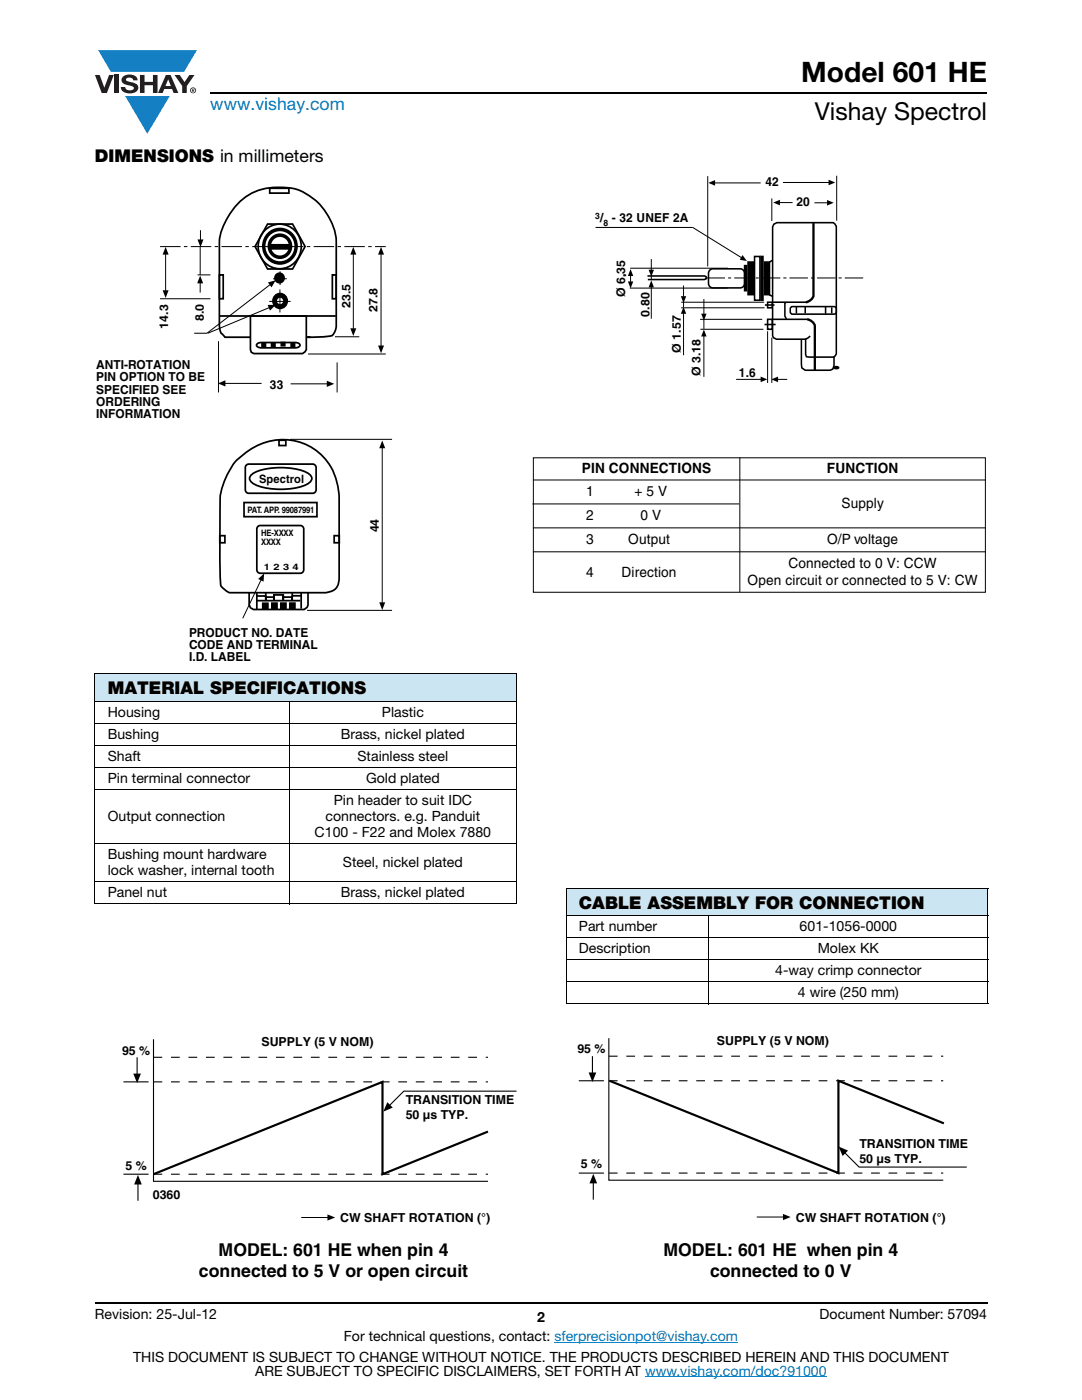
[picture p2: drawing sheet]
<svg xmlns="http://www.w3.org/2000/svg" width="216mm" height="279mm" viewBox="0 0 216 279" stroke-linecap="round" stroke-linejoin="round" font-family="sans-serif">
<g fill="#147fc3">
<path d="M19.6 10h19.7l-2.6 4.3h-1.1h-13.5z"/>
<path d="M25 19.2h8.9l-4.5 7.5z"/>
</g>
<g fill="#231f20">
<path d="M18.9 15h1l.9 2.5 1-2.5h.9l-1.4 3.6h-1z"/>
<path d="M22.9 15h.9v3.6h-.9z"/>
<path d="M24.6 15.3a2.1 2.1 0 0 1 2.8 .3l.1 .4h-.9a.79 .79 0 0 0-.7-.5 .79 .79 0 0 0-.8 .4l.3 .3 1 .2a1.08 1.08 0 0 1 1.2 1 1.08 1.08 0 0 1-1.1 1.2 1.73 1.73 0 0 1-2.4-1.2h.9a.96 .96 0 0 0 .8 .6 .96 .96 0 0 0 .9-.4 1.31 1.31 0 0 0-1.2-.6 1.03 1.03 0 0 1-1.1-.6 1.03 1.03 0 0 1 .2-1.1z"/>
<path d="M27.9 15h.9v1.3h1.7v-1.3h.9v3.6h-.9v-1.6h-1.7v1.6h-.9z"/>
<path d="M34.8 15h1.1l.9 1.4 1-1.4h1l-1.5 2.2v1.4h-.9v-1.4z"/>
<path d="M33.6 15.9l.5 1.3h-1.1zM33.1 15l-1.6 3.6h1l.3-.8h1.5l.3 .8h1l-1.6-3.6z"/>
<path d="M38.1 18a.46 .46 0 0 1 .9 0 .46 .46 0 0 1-.9 0zM37.9 18a.6 .6 0 0 0 1.2 0 .6 .6 0 0 0-1.2 0z"/>
<path d="M38.4 17.8h.2v.2h-.2zM38.3 17.7v.7h.1v-.3l.4 .3-.2-.3 .2-.2-.1-.2z"/>
</g>
<path d="M42 18.6h155M18.9 260h178.1" fill="none" stroke="#000" stroke-width=".36"/>
<path d="M110.6 267.9h36.7M128.7 274.8h36.3" fill="none" stroke="#007ec4" stroke-width=".2"/>
<path d="M19.2 35.1h177.5v97.5h-177.5z" fill="#fff"/>
<path d="M57.9 87.7h20.3M76.3 89.4v30.9M106.3 95.8h90.4M106.4 91.4h90.2v26.8h-90.2zM147.6 91.3v26.9M52.1 115.7l-3.7 7.7M106.2 100.6h41.3M106.3 105.3h90.4M106.3 110.1h90.4M61.3 121.8h16.9" fill="none" stroke="#000" stroke-width=".2"/>
<g fill="none" stroke="#000" stroke-width=".35">
<path d="M61.4 67.3l4.4-.2a1.75 1.75 0 0 0 1.3-1.7v-17.2a11.9 11.9 0 0 0-9-10.7 11.9 11.9 0 0 0-10.6 3.1 13.3 13.3 0 0 0-3.7 7.7v16.3a2.95 2.95 0 0 0 1.1 2.7h17M47.2 91.9a12.9 12.9 0 0 1 12.7-3.6 11.5 11.5 0 0 1 7.8 11.1v15.8a2.63 2.63 0 0 1-2.7 3.1h-19.1l-.8-.4a2.2 2.2 0 0 1-1.1-2.2l-.1-13.2a14.5 14.5 0 0 1 3.3-10.6zM49.1 92.8l.5-.2h12.8a.69 .69 0 0 1 .7 .7v4.4a.69 .69 0 0 1-.7 .7h-12.8a.69 .69 0 0 1-.7-.7v-4.4zM50.2 94.7a10.9 10.9 0 0 1 6.9-1.3l1.1 .1a5.6 5.6 0 0 1 3.9 1.6 1.14 1.14 0 0 1-.7 1.5 14 14 0 0 1-10.8 0 1.09 1.09 0 0 1-.4-1.9zM55.7 87.9h1.3v1h-1.3zM43.9 106.9h1v1.4h-1zM48.7 100.3h14.5v2.8h-14.5zM51.2 118.4v3.1M51.2 119.9h8.7M51.4 105.1l.5-.2h8a.69 .69 0 0 1 .7 .7v8.1a.69 .69 0 0 1-.7 .7h-8a.69 .69 0 0 1-.7-.7v-8.1zM53 118.3v.6M58.2 118.9h1.9"/>
<path d="M58.3 118.4v1.3v-.5h-1.8v.5v-1h-1.8v1.2v-.7h-1.7v.5v-.8h-1.8M60.1 118.3v3.2M61.5 118.2v2.6l-.2 .4-.6 .4h-10.1l-.6-.3-.3-.6v-2.4M66.7 106.9h1v1.4h-1zM52.4 120.4h1.1v1.1h-1.1zM54.3 120.4h1v1.1h-1zM56 120.4h1.1v1.1h-1.1zM57.8 120.4h1v1.1h-1z"/>
</g>
<path d="M52.4 120.4h1.1v1.1h-1.1zM54.3 120.4h1v1.1h-1zM56 120.4h1.1v1.1h-1.1zM57.8 120.4h1v1.1h-1z" fill="#000"/>
<g fill="#000">
<path d="M76.3 87.9l.6 1.6h-1.2z" fill-rule="evenodd"/>
<path d="M51.5 115.5l1.2-1.1-.1 1.7z" fill-rule="evenodd"/>
<path d="M75.7 120.2h1.2l-.6 1.6z" fill-rule="evenodd"/>
</g>
<path d="M50 63.1h11.1v6.7l-.2 .4-.5 .4h-9.7l-.6-.3-.1-.5z" fill="#fff"/>
<g fill="none" stroke="#000" stroke-width=".35">
<path d="M53.8 37.6h3.8v.9h-3.8zM43.8 54.9h.7v4.7h-.7zM53 45.8a4.4 4.4 0 0 1 6.4 .9 4.4 4.4 0 0 1-1.4 6.3 4.4 4.4 0 0 1-5.8-1.4 4.4 4.4 0 0 1 .8-5.8zM53.4 44.7h5l2.5 4.5-2.5 4.5h-5l-2.5-4.5zM54 48.9h3.8v.8h-3.8zM66.3 54.9h.8v4.7h-.8zM43.9 63.1h23.1M50 63.1h11.1v6.7l-.2 .4-.5 .4h-9.7l-.6-.3-.1-.5zM51.3 68.7l.8-.3h6.8a.68 .68 0 0 1 .9 .7l-.9 .3h-6.8a.68 .68 0 0 1-.8-.7zM52.3 68.5h.7v.7h-.7zM54.2 68.5h.7v.7h-.7zM56.1 68.4h.7v.6h-.7z"/>
<path d="M58.1 68.6h.7v.7h-.7z"/>
</g>
<g fill="none" stroke="#000" stroke-width=".69" stroke-linecap="butt">
<path d="M53.6 46.8a3.3 3.3 0 0 1 4.6 0 3.3 3.3 0 0 1 0 4.6 3.3 3.3 0 0 1-4.6 .1 3.4 3.4 0 0 1 0-4.7z"/>
<circle cx="55.9" cy="49.1" r="2.17"/>
</g>
<g fill="#000">
<path d="M54 48.9h3.8v.8h-3.8zM149.3 52.3h1.1v6.5h-1.1zM152.6 52.3h.9v6.5h-.9zM52.3 68.5h.7v.6h-.7zM54.2 68.5h.7v.7h-.7zM56.1 68.4h.7v.6h-.7zM58.1 68.6h.7v.7h-.7zM166.5 73.3l.4-.1 .4 .2-.4 .2-.4-.1z"/>
<circle cx="55.8" cy="55.5" r=".61"/>
</g>
<g fill="none" stroke="#000" stroke-width=".98" stroke-linecap="butt">
<circle cx="55.8" cy="55.5" r=".61"/>
<circle cx="55.9" cy="60.1" r="1.13"/>
</g>
<g fill="none" stroke="#000" stroke-width=".2">
<path d="M141.2 35.2v18M142.6 36.5h9.2M154 39.6v4.5M156.2 36.4h9.2M167 35.1v8.9M31.9 59.6h10.1M33 50.7v7.3M39.4 54.9h2.6M39.9 49.3v5.6M39.9 56.4v2M40 46v1.9M53.9 56.8l-12.6 9.7h-2.5"/>
<path d="M54.5 55.6h2.7M55.9 57.8v4.6M55.9 54.2v2.7M70.5 50.7v14.9M76 50.7v18.4M118.8 45.4h19.4l9.8 6M125.7 57.5h19.5M125.7 53.5h19.6M125.8 55v1.3M130 51.7v2.2M130 55v.8M130 57.3v6.3"/>
<path d="M136.4 57v2.2M140.5 59.7v3M155.5 40.4h2.6M162.5 40.5h2.6M43.6 68.1v10.2M44.9 76.5h7.3M53.7 60.2h4.3M53.7 61.4l-12.2 5.1M58 76.6h7.3M61.5 70.6h15.5M66.8 67.2h4.9M67.3 72.3v6"/>
<path d="M135.9 60.3h16.6M135.9 61.4h16.7M136.4 60.3v1M136.4 62.5v8.4M139.7 63.7h12.4M139.8 65.7h12.5M140.5 67.1v8.1M140.5 63.7v1.9M146.9 75.7h5M153.2 66.1v10.3M154 67.4v9M155.2 75.7h1.9"/>
</g>
<path d="M31.9 49.2h45.1" fill="none" stroke="#000" stroke-width=".2" stroke-dasharray="4.2 .7 .7 .7" stroke-linecap="butt"/>
<g fill="#000">
<path d="M141.3 36.5l1.4-.6v1.2z" fill-rule="evenodd"/>
<path d="M165.3 35.9l1.4 .5-1.4 .6z" fill-rule="evenodd"/>
<path d="M33 49.3l.6 1.5h-1.1z" fill-rule="evenodd"/>
<path d="M32.5 57.9h1.1l-.6 1.6z" fill-rule="evenodd"/>
<path d="M39.9 55l.6 1.5h-1.2z" fill-rule="evenodd"/>
<path d="M39.4 47.8h1.2l-.6 1.5z" fill-rule="evenodd"/>
<path d="M53.5 56.4l1.5-.5-.8 1.5z" fill-rule="evenodd"/>
<path d="M70.5 49.3l.6 1.5h-1.2z" fill-rule="evenodd"/>
<path d="M76 49.3l.6 1.5h-1.2z" fill-rule="evenodd"/>
<path d="M125.3 56.2h1.1l-.6 1.4z" fill-rule="evenodd"/>
<path d="M125.8 53.7l.6 1.4h-1.1z" fill-rule="evenodd"/>
<path d="M129.4 53.8h1.1l-.5 1.4z" fill-rule="evenodd"/>
<path d="M130 56l.5 1.3h-1.1z" fill-rule="evenodd"/>
<path d="M135.9 59.1h1l-.5 1.4z" fill-rule="evenodd"/>
<path d="M148.2 50.9l.8 1.2-1.4-.2z" fill-rule="evenodd"/>
<path d="M154.3 40.4l1.3-.5v1.1z" fill-rule="evenodd"/>
<path d="M165 39.9l1.4 .6-1.4 .5z" fill-rule="evenodd"/>
<path d="M43.5 76.5l1.5-.6v1.2z" fill-rule="evenodd"/>
<path d="M53.4 60.9l1.6-.1-1.1 1.2z" fill-rule="evenodd"/>
<path d="M65.2 76l1.5 .6-1.5 .6z" fill-rule="evenodd"/>
<path d="M69.9 65.5h1.2l-.6 1.6z" fill-rule="evenodd"/>
<path d="M75.4 69h1.2l-.6 1.5z" fill-rule="evenodd"/>
<path d="M136.4 61.2l.5 1.4h-1z" fill-rule="evenodd"/>
<path d="M139.9 62.6h1.1l-.5 1.4z" fill-rule="evenodd"/>
<path d="M140.5 65.8l.5 1.4h-1.1z" fill-rule="evenodd"/>
<path d="M151.8 75.2l1.3 .5-1.3 .6z" fill-rule="evenodd"/>
<path d="M153.9 75.7l1.3-.5v1.1z" fill-rule="evenodd"/>
</g>
<g fill="none" stroke="#000" stroke-width=".31">
<path d="M129.2 55.1h11.4l.3 .1v.4l-.4 .2h-11.2M141.6 53.9l.6-.3h5.5a.88 .88 0 0 1 .9 .9v2.1a.88 .88 0 0 1-.9 .9h-5.5a.88 .88 0 0 1-.8-.9v-2.1zM148.6 53h.4v5h-.4zM149.3 52.3h1.1v6.5h-1.1zM150.6 51.2h1v8.7h-1zM151.9 51.2h.3v8.7h-.3zM152.6 52.3h.9v6.5h-.9zM153.5 58.8l.6 .3M154.1 52l-.6 .3M166.9 45.2l-.6-.8h-11.3l-.6 .4-.2 .5v21.7l.1 .4 .6 .3h5.9l.9-.6M166.9 45.1v25.5l-.6 .7-5.4-.1-.1-.5v-3.2M152.6 64.8h2.2"/>
<path d="M152.6 60.9h1.9M153.2 63.7h.9v2h-.9zM153.2 60.3h.9v1.1h-.9zM154.2 60.3h6.7M154.2 63.7h6.9M156.8 60.3l-.2 .3v2.5l.3 .5M157.9 61.2h8.8a1.05 1.05 0 0 1 0 1.4h-8.8a1.05 1.05 0 0 1 0-1.4zM158.9 61.3v1.2M159.9 67.7l.1 5.7 .7 .5h5l.5-.2 .2-.8v-1.7M160.7 61.3v1.2M164.7 61.3v1.3M166 61.3v1.2"/>
<path d="M166.5 73.3l.4-.1 .4 .2-.4 .2-.4-.1z"/>
</g>
<path d="M162.3 44.5v14.5a1.77 1.77 0 0 1-1.5 1.3M161.1 63.7a1.85 1.85 0 0 1 1.5 1.4v8.9" fill="none" stroke="#000" stroke-width=".47"/>
<path d="M148.8 53v5M152.1 51.2v8.7" fill="none" stroke="#000" stroke-width=".38"/>
<path d="M141 55.5h31.2" fill="none" stroke="#000" stroke-width=".2" stroke-dasharray="3.7 .6 .6 .6" stroke-linecap="butt"/>
<path d="M18.9 134.5h84.2v5.5h-84.2z" fill="#cce5f3"/>
<path d="M18.9 134.5h84.3M18.9 140h84.3M18.9 134.6v45.7M57.7 139.9v40.5M103.1 134.6v45.7M18.9 144.4h84.3M18.9 148.8h84.3M18.9 153.2h84.3M18.9 157.6h84.3M18.9 168.4h84.3M18.9 176h84.3M18.9 180.4h84.3" fill="none" stroke="#000" stroke-width=".2"/>
<path d="M112.9 177.2h84.2v5.5h-84.2z" fill="#cce5f3"/>
<path d="M112.9 177.2h84.3M112.9 177.3v23M197.1 177.3v23M112.9 182.7h84.3M112.9 187.1h84.3M112.9 191.6h84.3M112.9 196h84.3M141.4 182.6v17.8M112.9 200.4h84.3" fill="none" stroke="#000" stroke-width=".2"/>
<g fill="#fff">
<path d="M131.1 138h50.8v38.1h-50.8z"/>
<path d="M23.4 206.5h169.8v49.1h-169.8z"/>
</g>
<path d="M24.6 215.9h5M27.4 211v3.4M30.6 207.4v28.4h66.8M103.1 217.8h-22.5l-2.9 2.8M115.5 215.7h5M118.2 210.8v3.4M121.5 207.2v28.3h66.7M24.6 234.3h5M27.5 236.3v3.3M115.5 234.1h5M118.4 236v3.4M168.6 230.1l2.8 2.8h21.5" fill="none" stroke="#000" stroke-width=".22"/>
<path d="M30.6 215.9h66.8M30.6 211h66.8M121.5 215.7h66.7M121.5 210.8h66.7M30.6 234.3h66.8M121.5 234.1h66.7" fill="none" stroke="#000" stroke-width=".22" stroke-dasharray="1.7 1.7" stroke-linecap="butt"/>
<path d="M121.6 215.7l45.7 18.4v-18.4l21 8.5M97.4 225.8l-21.1 8.5v-18.4l-45.7 18.4" fill="none" stroke="#000" stroke-width=".44"/>
<g fill="#000">
<path d="M26.6 214.3h1.5l-.7 1.9z" fill-rule="evenodd"/>
<path d="M117.5 214h1.5l-.8 1.9z" fill-rule="evenodd"/>
<path d="M27.5 234.5l.8 1.9h-1.5z" fill-rule="evenodd"/>
<path d="M77.3 220l1.1 1-1.9 .9z" fill-rule="evenodd"/>
<path d="M118.4 234.3l.7 1.9h-1.5z" fill-rule="evenodd"/>
<path d="M167.3 228.8l1.9 .8-1.1 1.1z" fill-rule="evenodd"/>
<path d="M65.3 242.4l1.6 .6-1.6 .6z" fill-rule="evenodd"/>
<path d="M156.2 242.3l1.6 .6-1.6 .6z" fill-rule="evenodd"/>
</g>
<path d="M60.1 243h5.3M151 242.9h5.3" fill="none" stroke="#000" stroke-width=".2"/>
<text font-size="5.6" x="159.9" y="16.4">Model 601 HE</text>
<text font-size="4.9" x="162.6" y="24">Vishay Spectrol</text>
<text font-size="3.5" fill="#007ec4" x="42" y="21.9">www.vishay.com</text>
<g font-size="3.5">
<text x="18.9" y="32.3">DIMENSIONS in millimeters</text>
<text x="21.5" y="138.6">MATERIAL SPECIFICATIONS</text>
<text x="115.5" y="181.3">CABLE ASSEMBLY FOR CONNECTION</text>
<text x="43.6" y="250.6">MODEL: 601 HE when pin 4</text>
<text x="132.4" y="250.6">MODEL: 601 HE when pin 4</text>
<text x="39.7" y="254.8">connected to 5 V or open circuit</text>
<text x="141.7" y="254.8">connected to 0 V</text>
</g>
<g font-size="2.8">
<text x="116.1" y="94.5">PIN CONNECTIONS</text>
<text x="165" y="94.5">FUNCTION</text>
<text x="117" y="99.1">1</text>
<text x="126.6" y="99.1">+ 5 V</text>
<text x="167.9" y="101.3">Supply</text>
<text x="117" y="103.9">2</text>
<text x="127.8" y="103.9">0 V</text>
<text x="117" y="108.6">3</text>
<text x="125.4" y="108.6">Output</text>
<text x="157.3" y="113.4">Connected to 0 V: CCW</text>
<text x="165.1" y="108.6">O/P voltage</text>
<text x="117" y="115.1">4</text>
<text x="124" y="115.1">Direction</text>
<text x="149.2" y="116.8">Open circuit or connected to 5 V: CW</text>
<text x="21.5" y="143.1">Housing</text>
<text x="76.2" y="143.1">Plastic</text>
<text x="21.5" y="147.5">Bushing</text>
<text x="68" y="147.5">Brass, nickel plated</text>
<text x="21.5" y="151.9">Shaft</text>
<text x="71.3" y="151.9">Stainless steel</text>
<text x="21.5" y="156.3">Pin terminal connector</text>
<text x="66.6" y="160.7">Pin header to suit IDC</text>
<text x="73" y="156.3">Gold plated</text>
<text x="21.5" y="163.9">Output connection</text>
<text x="62.8" y="167.1">C100 - F22 and Molex 7880</text>
<text x="65" y="163.9">connectors. e.g. Panduit</text>
<text x="21.5" y="171.5">Bushing mount hardware</text>
<text x="68.4" y="173.1">Steel, nickel plated</text>
<text x="21.5" y="174.6">lock washer, internal tooth</text>
<text x="21.5" y="179.1">Panel nut</text>
<text x="68" y="179.1">Brass, nickel plated</text>
<text x="115.5" y="185.8">Part number</text>
<text x="159.6" y="185.8">601-1056-0000</text>
<text x="115.5" y="190.2">Description</text>
<text x="163.2" y="190.2">Molex KK</text>
<text x="154.7" y="194.7">4-way crimp connector</text>
<text x="159.2" y="199.1">4 wire (250 mm)</text>
<text x="18.9" y="263.3">Revision: 25-Jul-12</text>
<text x="107.2" y="263.8">2</text>
<text x="163.6" y="263.3">Document Number: 57094</text>
<text x="68.6" y="267.7">For technical questions, contact: sferprecisionpot@vishay.com</text>
<text x="26.5" y="271.7">THIS DOCUMENT IS SUBJECT TO CHANGE WITHOUT NOTICE. THE PRODUCTS DESCRIBED HEREIN AND THIS DOCUMENT</text>
<text x="50.9" y="274.6">ARE SUBJECT TO SPECIFIC DISCLAIMERS, SET FORTH AT www.vishay.com/doc?91000</text>
</g>
<g font-size="2.5">
<text x="152.7" y="37.2">42</text>
<text x="158.9" y="41.1">20</text>
<text x="119.7" y="44.4">/ - 32 UNEF 2A</text>
<text x="19.2" y="73.6">ANTI-ROTATION</text>
<text x="19.2" y="76.1">PIN OPTION TO BE</text>
<text x="53.9" y="77.6">33</text>
<text x="147.4" y="75.3">1.6</text>
<text x="19.2" y="78.6">SPECIFIED SEE</text>
<text x="19.2" y="81.1">ORDERING</text>
<text x="19.2" y="83.5">INFORMATION</text>
<text x="37.7" y="127.1">PRODUCT NO. DATE</text>
<text x="37.7" y="129.5">CODE AND TERMINAL</text>
<text x="37.7" y="132">I.D. LABEL</text>
<text x="52.2" y="208.7">SUPPLY (5 V NOM)</text>
<text x="143.1" y="208.6">SUPPLY (5 V NOM)</text>
<text x="24.3" y="210.6">95 %</text>
<text x="115.2" y="210.2">95 %</text>
<text x="80.9" y="220.3">TRANSITION TIME</text>
<text x="80.9" y="223.2">50 µs TYP.</text>
<text x="25" y="233.5">5 %</text>
<text x="115.9" y="233.1">5 %</text>
<text x="171.5" y="229.1">TRANSITION TIME</text>
<text x="171.5" y="232.1">50 µs TYP.</text>
<text x="30.5" y="239.3">0360</text>
<text x="67.9" y="243.9">CW SHAFT ROTATION (°)</text>
<text x="158.8" y="243.9">CW SHAFT ROTATION (°)</text>
</g>
<g font-size="2.4">
<text x="124.7" y="59.3" transform="rotate(-90 124.7 59.3)">Ø 6.35</text>
<text x="124.9" y="55.2" transform="rotate(-90 124.9 55.2)">.</text>
<text x="33.6" y="65.6" transform="rotate(-90 33.6 65.6)">14.3</text>
<text x="40.7" y="64.1" transform="rotate(-90 40.7 64.1)">8.0</text>
<text x="69.9" y="61.4" transform="rotate(-90 69.9 61.4)">23.5</text>
<text x="75.3" y="62.2" transform="rotate(-90 75.3 62.2)">27.8</text>
<text x="129.6" y="63.2" transform="rotate(-90 129.6 63.2)">0.80</text>
<text x="135.8" y="70.4" transform="rotate(-90 135.8 70.4)">Ø 1.57</text>
<text x="139.8" y="75.1" transform="rotate(-90 139.8 75.1)">Ø 3.18</text>
<text x="75.6" y="106.3" transform="rotate(-90 75.6 106.3)">44</text>
</g>
<text font-size="2.3" x="51.7" y="96.4">Spectrol</text>
<g font-size="1.8">
<text x="118.8" y="43.7">3</text>
<text x="120.4" y="45.1">8</text>
<text x="49.4" y="102.4">PAT. APP. 99087991</text>
<text x="52.1" y="107">HE-XXXX</text>
<text x="52.1" y="108.7">XXXX</text>
<text x="52.7" y="113.7">1 2 3 4</text>
</g>
</svg>
